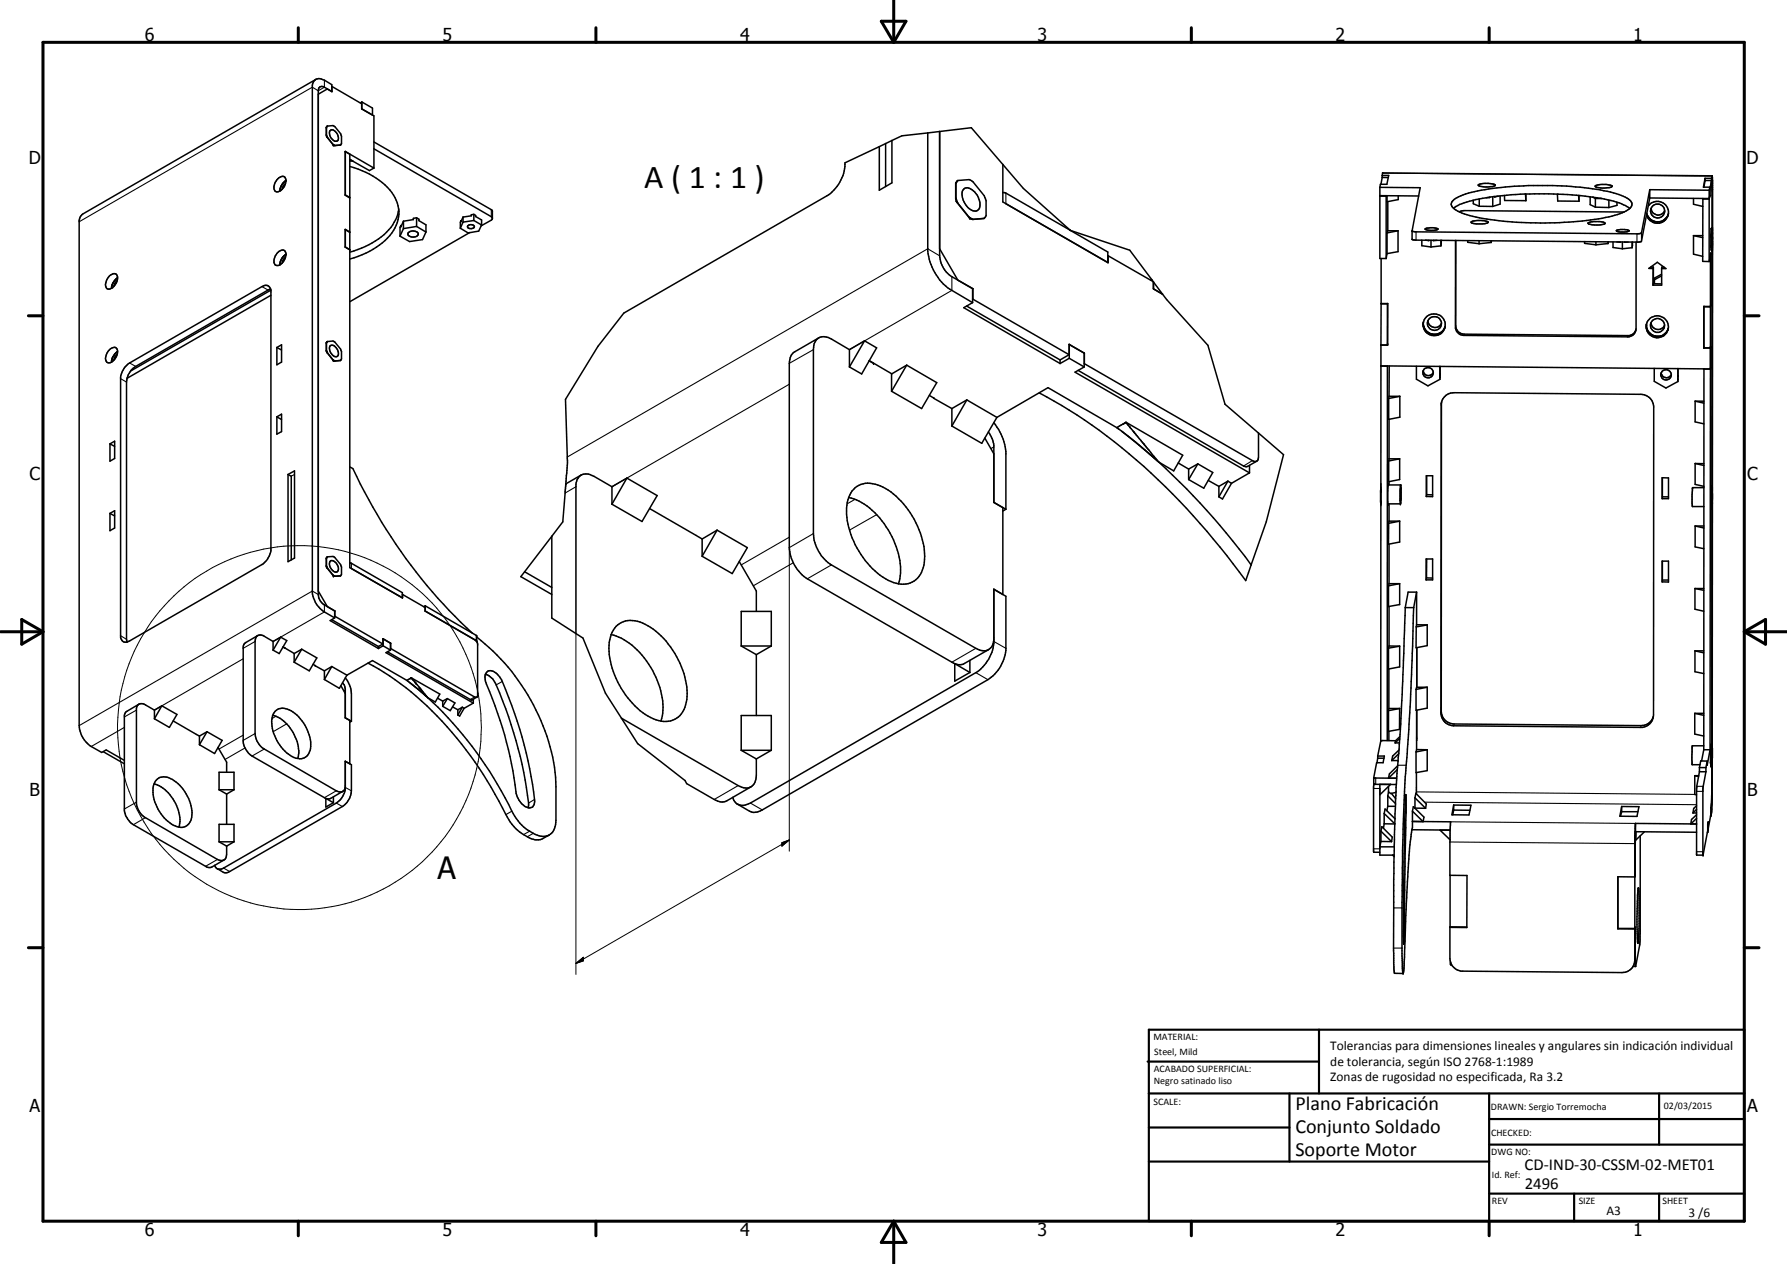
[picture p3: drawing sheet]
<svg xmlns="http://www.w3.org/2000/svg" width="420mm" height="297mm" viewBox="0 0 420 297" stroke-linecap="round" stroke-linejoin="round" font-family="sans-serif">
<g fill="none" stroke="#000" stroke-width=".35">
<path d="M73.9 18.9a1.78 1.78 0 0 1 2.4-.1l1.7 1.1v1.6l-1.7-1a.89 .89 0 0 0-1-.1 .89 .89 0 0 0-.5 .9v118.4a3 3 0 0 0 1.5 2.5l2.4 1.4v1.6l-2.4-1.4a6.2 6.2 0 0 1-2.9-4.5v-119.2zM74.2 18.7l-54.7 31.6-.7 .9-.2 .6v118.7a6.4 6.4 0 0 0 2.9 4.9l2.4 1.4 1.1-.6 4.2 2.5M76.7 31.7l.3 .6M76.8 32l.2 .3M76.9 29.7l-.2 .2 .2 2.3M76.9 29.8l-.2 .2M77 32.3l1.3 1.7M77 29.6l1.3-.1 .4 .3a3.7 3.7 0 0 1 1.5 4.1l-.1 .2M77 29.6l-.1 .2M77 29.6l-.1 .1M77.6 30.7a1.01 1.01 0 0 1 1.6 .6 1.26 1.26 0 0 1 0 1.9 1.85 1.85 0 0 1-1.6-2.5zM78 20.3h.1"/>
<path d="M78.1 20.3v1.2l-1.1-.6-2.2 1.2M78.1 20.3l6.9 4.1M78.3 34l.4 .2M78.7 34.2h.1M80 34.1h.1M80.1 34.1l-1.4 .1M81.2 35.6v10.3l1 .6v86.9l12.4 7.1v-.8M81.2 35.6l1 .6v10.2M81.2 35.6l6.7 3.9M82.2 39.1a17.2 17.2 0 0 1 10.7 7.3 8.1 8.1 0 0 1-2.4 10.1 20 20 0 0 1-8.3 4.4M82.2 37.8h.8l-.8-.3 4.7 2.6 1-.6M85 25.6l2.9 1.6v12.3"/>
<path d="M85.1 24l2.5 1.4v1.7l-2.5-1.5zM85.1 24l-.4 .2M87.9 33.4l27.6 15.9 .3 .3-.1 1.9-2.6 1.6M87.9 35l27.6 15.9 .3 .4M206.7 34.5l-8 3.8a9.3 9.3 0 0 1-4.3 7.7l-47.7 27.6-6.1 7.8-7.6 12.5 .4 14.4-.4 5.4M208.2 33.7v10.2M209.7 33l-3 1.5M209.7 33v10l-3 1.7v-10.2M218.1 31.2l-6.1 .7-2.3 1.1M218.1 31.2v27.9a12.6 12.6 0 0 0 5.7 9.1l4.9 2.9M220.9 30.9l-2.8 .3M220.9 30.9v29.2a6.4 6.4 0 0 0 2.9 4.9l5 2.9"/>
<path d="M220.9 30.9l7.5-.9 7.4 8.7M235.8 38.7v8.8l24.8 14.2v-1.6M235.8 38.7l4.8 5.6 11 9.8M65.1 42.2a1.22 1.22 0 0 1 1.9-.5 2.49 2.49 0 0 1-2.1 3.3 1.79 1.79 0 0 1 0-2.5zM67.1 43.1l-.4 .4-.3 .9M67.3 59.8l-.4-.9a1.65 1.65 0 0 0-2.2 1.3 1.4 1.4 0 0 0 .4 2.2l.7-.2M67.3 59.8a3.2 3.2 0 0 1-1.5 2.4M67.3 59.8a3 3 0 0 0-1.5 2.4M67.3 42.5l-1 .8-.3 .7-.2 .9M81.2 58l1 .7M81.2 54l1 .6M81.2 45.8l1 .6"/>
<path d="M82.2 54.5l-1-.6v4.2M82.2 46.4v.1M93.8 49.2a10.9 10.9 0 0 1-6.3 7.9l-2.5 1.2-2.8 1M94.3 53v.1M94.3 53l-.2 .4v2.1M94.9 52l-.6 1.3v-.3M94.9 52v1.7M94.9 53.7l-.8 1.8M95.9 54.8a1.61 1.61 0 0 1 2.4 0 1.32 1.32 0 0 1-1 1 1.32 1.32 0 0 1-1.3-.6zM97.9 51.2l-.7 .1v.3l-2.3 .4M97.9 51.2l.6 .3v.4l1.6 .9v1.7M97.9 51.2v2"/>
<path d="M97.9 53.2l2.2 1.3M97.9 53.2l-3 .5M100.1 54.5l-.8 1.8-3 .5-2.2-1.3M108.4 51.9v.1M108.4 51.9l-.2 1.7M108.9 51l-.5 1.1v-.2M108.9 51v1.2M108.9 52.2l-.7 1.4M109.9 53.1a.95 .95 0 0 1 1.6 .2 .89 .89 0 0 1-.8 .5 .89 .89 0 0 1-.8-.7zM110.4 54.7l-28.2 16.2M111.4 50.4l.4 .2v.3l1.4 .8v1.2M111.4 50.4l-.6 .1v.2l-1.9 .3"/>
<path d="M111.4 50.4v1.4M111.4 51.8l1.8 1.1M111.4 51.8l-2.5 .4M113.2 52.9l-.6 1.4-2.5 .4-1.9-1.1M220.9 58.5l4.3 7.3M224.7 46.7l.5 1.1M224.7 43.1v3.6M224.8 43.1v3.5M224.8 46.6l.4 1.2M224.8 46.6l-.1 .1M224.8 43.1h-.1M224.8 47.2l.2 .3"/>
<path d="M225 42.6l-.3 .5M225 42.6l-.2 .5M225.2 47.8h.1M225.2 47.8l2.6 3.3M225.2 42.4l2.7-.2 .6 .3 2.9 3.5 .4 1.2v3.5l-.4 .6M225.2 42.4l-.2 .2M225.2 47.8l2.7 3.3M225.2 42.4v.1M226.6 44.5a1.39 1.39 0 0 1 2 .1 4.1 4.1 0 0 1 1.6 4.5 1.72 1.72 0 0 1-2.6-.3 4.1 4.1 0 0 1-1.2-4.1zM227.8 51.1h.1M227.8 51.1l.9 .5M227.9 51.1l.9 .5"/>
<path d="M228 51.3h.1M228.7 51.6h.1M231.4 51.3l-2.6 .3M231.4 51.3l-2.7 .3M235.8 45.3l.7 .1 24 13.8v2.5M251.6 54.1h.1M251.7 54.1l13.9 4.7 5.2 6.9M324.4 44l9.5 .1-1.9 10.2v2l.7 .1 52.6 .5 .6-.2 2-10.2M324.4 46l9.2 .1M324.4 44v16.7h1.5M324.4 46.1h1.5M325 41.2l.1-.6 77.4 .7"/>
<path d="M325 41.2h1.5l-.4 2.1h-1.5l-.2 .7M325 41.2v.5M325 41.7l-.3 1.6M325 41.7h1.4M325.9 46.1v14.6M326 46l-.1 .1M326.1 59.6l-.2 1.1M326.1 46v1.4l2.6-.5v-.9M326.1 54.7v4.9M326.3 47.4v6.8M328.7 54.2h-2.5l-.1 .5M328.7 54.2l-2.6 .5"/>
<path d="M328.7 54.2v4.9l-2.6 .5M334.3 56.4v1.3l2.2 .3M335.1 53.8l1.8-.3 1.1 .2v.2a4.3 4.3 0 0 1-2.7 .1zM335.2 56.4l.7 .2 .1-.2M336.5 56.5v1.5M337 56.5h.9M338.8 56.5v1.3M338.8 57.8l-2.3 .2M338.9 56.5l-.1 1.3M341.4 47.3a11.9 11.9 0 0 1 6-2.4l.9-.2a75.2 75.2 0 0 1 11.1-1.1 92.6 92.6 0 0 1 12.1 .4 33.3 33.3 0 0 1 10.7 2.4 1.82 1.82 0 0 1 1.4 2 6.2 6.2 0 0 1-3.9 2.2l-3 .7a86.8 86.8 0 0 1-31.1-.6 6.5 6.5 0 0 1-4.3-2.4l-.1-.5zM341.7 48.9a16.6 16.6 0 0 1 7.8-2.4l1.8-.3a98.2 98.2 0 0 1 21.4-.1 24.3 24.3 0 0 1 9.9 2.5l.6 .4M342.2 56.5v20.7a2.09 2.09 0 0 0 2 1.6l38.5 .4a1.93 1.93 0 0 0 2-1.9v-20.4"/>
<path d="M342.3 56.5v20a2 2 0 0 0 1.9 2l38.5 .4a1.85 1.85 0 0 0 1.9-1.5M343.1 49.8l1.1-.3 37.6 .3M345.1 56.6v.3l2.7 .4M345.9 52.1l.5-.2a7.4 7.4 0 0 1 3.3 .1l.2 .2-.1 .1-1.3 .3-2-.1-.5-.1zM346.4 47v.9l1.4 .6M347.5 43.5l.1-.1a5.5 5.5 0 0 1 3.7-.1l.3 .3a5 5 0 0 1-4.1-.1zM347.8 56.6v.7M347.8 46.7v1.8M347.8 48.5h3.2M350.2 46.4h-.6M350.6 56.6v.4M350.6 57l-2.8 .3"/>
<path d="M350.7 56.6l-.1 .4M351 46.2v2.3M352.2 46.1l-.8 .2v-.1M352.7 46v2l-1.7 .5M353.7 45.9l.1 1.2 5 .1M358.7 45.6l.1 1.6M358.8 45.6v1.6M366.2 45.6l.1 1.6 5 .1M371.2 45.9l.1 1.4M371.3 45.9v1.4M372.6 56.8v.4l2.6 .3M373.4 52.4l.8-.3h1.9l1.2 .2 .1 .2-.2 .1a6.7 6.7 0 0 1-3.4 .1l-.3-.1z"/>
<path d="M373.9 46.2v1.9l1.2 .6M374.5 46.3l.6 .4M375.1 46.7h1.5M375.1 46.7v2M375.1 48.7l3.2 .1M375.2 43.6l1.3-.3h1.3l1 .3 .2 .1v.2a5.5 5.5 0 0 1-3.9-.1zM375.2 56.8v.7M378.1 56.8v.4M378.1 57.2l-2.9 .3M378.3 47v1.8M379.3 56.9v1.3l2.2 .3M380.1 54.1l1.8-.2a.86 .86 0 0 1 1.1 .4l-.4 .2h-1.7l-.8-.1z"/>
<path d="M380.1 56.9h.8M380.2 47.5v.8l-1.9 .5M381.5 56.9v1.6M382 56.9h.8M383.7 58.2l-2.2 .3M383.7 56.9v1.3M383.8 56.9l-.1 1.3M387.2 50.2a2.65 2.65 0 0 0 2.5 2 2.65 2.65 0 0 0 2.6-2M387.6 48.4a2.61 2.61 0 0 1 4.1-.2 2.61 2.61 0 0 1-.9 4 2.61 2.61 0 0 1-3.7-1.7M387.9 44.6l-2 10.1-.4 .2-52.8-.4-.7-.2M387.9 44.6v1.9M387.9 46.5l14 .2"/>
<path d="M387.9 44.6l14 .1M388.2 48.9a1.68 1.68 0 0 0 1.4 1.6 1.68 1.68 0 0 0 1.8-1M398.2 46.7v1.3l2.2 .5M398.2 55.4v4.3l2.1 .5M398.2 55.4l2.1 .4M398.2 55.4h2.1M400.4 46.7l-.1 14.7 1.6 .1M400.4 46.8h1.5M400.6 44l.3-1.6h1.5l-.4 2M400.9 41.9l-.4 2.1h1.5M400.9 41.9v.6M400.9 41.9h1.5"/>
<path d="M401.9 44.7v2M401.9 46.8v14.7M402 45.9l-.1 .8M402 44l-.1 .7M402 44v1.9M402 45.9l-.1 .9M402.2 59.5l-.3 2M402.2 59.5v12.5M402.2 59.5v12.3M402.3 55.3v2.7M402.3 58l.1 .7M402.3 55.5h.1"/>
<path d="M402.3 57.8l.1 .1M402.3 58l.1 .2M402.4 53.7h.1M402.4 53.8l-.1 1.5M402.4 43.9l.1-.6 .1 10.3M402.4 41.9v2M402.4 55.2v.3M402.4 57.9v.3M402.4 43.9l.1-.3 .1 2.3M402.4 53.7l-.1 1.7M402.4 58.2l.1 .1M402.4 55.5l.1 .2"/>
<path d="M402.4 55.2l-.1 .1M402.4 53.7v.1M402.5 58.3h.1M402.5 58.3v.6M402.5 57.8h.1M402.5 57.8l-.1 .1M402.5 55.1h.1M402.5 55.1l-.1 .1M402.5 55.7h.1M402.5 55.1v3.2M402.5 58.3l.1 .6-.2-.2M402.5 53.6h.1"/>
<path d="M402.5 53.6l-.1 .2M402.5 53.5l.2 .6-.1 60.6M402.5 41.3l-.1 .6M402.5 41.3l.2 12.8M402.5 53.5v.1M402.5 53.6v1.5M402.5 53.5l-.1 .2M402.6 53.6l-.1 1.5M402.6 54.7l-.1 3 .1-.2M402.6 55.5l.1 .3M402.7 57.3l-.2 56.8M402.7 56.1l-.1 .3"/>
<path d="M25.7 64.9l1-.6h.4a1.79 1.79 0 0 1 0 2.5 1.58 1.58 0 0 1-2 1 2.32 2.32 0 0 1 .6-2.9zM27.5 66l-.5 .6-.2 .7M27.6 65.3a3.1 3.1 0 0 0-1.4 2.4M63.6 67.9l-31.7 18.2a4.5 4.5 0 0 0-2.2 3.7v60.4l.2 .7M63.7 68.2l-33 19M63.7 69.4l-33.8 19.5M67.1 60.5l-.6 .8-.1 .5M192.5 79.4a3 3 0 0 0-1.2 2.8v43.2a9.3 9.3 0 0 0 4.2 7.4l33.9 19.6 1.3 .5a2.21 2.21 0 0 0 1.7-.2M192.5 79.4a2.94 2.94 0 0 1 3 .3l4.2 2.5M192.5 79.4l-5.7 3.3a3 3 0 0 0-1.2 2.7v43.3a9.5 9.5 0 0 0 4.2 7.3l34 19.6a2.77 2.77 0 0 0 3 .3l5.6-3.2M227.3 71.9l21.9 12.7M228.7 71.1l-2.1 1.2 22.6 13.1"/>
<path d="M228.7 70.3h.1M228.8 67.9l-.1 3.2M228.8 67.9v2.4M228.8 70.3l22.6 13.1M260.5 60.1h.1M260.6 60.1l10.6 6.1v1.7l2.1 1.2M270.8 65.7l.4 .6M270.8 65.7l-.3 .1M271.2 66.3v1.6l2.1 1.2M271.2 66.3l2.1 2.8M273.3 69.1l10.7 12.1 4 13.8 13.8 11.8-4.1 15.8-3.5 10.2M324.7 71.4v9.7"/>
<path d="M324.7 71.4h1.5M324.7 60.7v10.7M324.7 71.3h1.6v9.8h-1.6M326.2 71.3v9.8M334.7 75.7a2.62 2.62 0 0 0 2.1 2.8 2.62 2.62 0 0 0 3-1.8M335.7 75.4a1.67 1.67 0 0 0 1.4 1.5 1.67 1.67 0 0 0 1.8-.9M387.1 76.2a2.62 2.62 0 0 0 2.1 2.8 2.62 2.62 0 0 0 3-1.9M388 74.8a2.62 2.62 0 0 1 4.2 1.3 2.62 2.62 0 0 1-3 3.3 2.62 2.62 0 0 1-1.7-4.1zM388.1 62.8h.6M388.2 75.9a1.66 1.66 0 0 0 1.3 1.5 1.66 1.66 0 0 0 1.9-.9M388.7 63.1v3.9M388.7 63.1h-1l2-1.5 2 1.5h-1"/>
<path d="M388.7 66.7v.3M388.7 62.8v3.9M388.7 62.8v.3M388.7 66.7h2M389 65.7v1M390.7 63.1v3.9h-2M390.7 64.4l-1.6 .9-.1 .4M390.7 64.8l-1.7 .9M391.2 62.8h-.5v.3M400.6 72.1v9.6M400.6 72.1h1.6M400.7 72.1h-.1"/>
<path d="M402.2 72.1v14.6l-77.5-.7M402.2 72h-1.6v9.8M402.2 71.8h.1M402.2 71.8v.3M402.2 71.7v.3M25.5 82.4a1.29 1.29 0 0 1 2-.5 2.59 2.59 0 0 1-2 3.4 1.4 1.4 0 0 1-.4-2.3zM27.5 83.3l-.5 .6-.2 .7M27.6 82.6a3.1 3.1 0 0 0-1.4 2.5M29.4 86.2l.8-.7 31.4-18.1a1.26 1.26 0 0 1 1.3-.3 1.26 1.26 0 0 1 .8 1.1v61.1a5.2 5.2 0 0 1-2.1 3.4l-31.1 17.9a1.26 1.26 0 0 1-1.4 .3 1.26 1.26 0 0 1-.7-1.2v-61.1l.4-1.4zM65.1 81.7l1.1-.7v4.1l-1.1 .6zM65.1 98l1.1-.7v4.1l-1.1 .6zM65.1 98l1.1 .6"/>
<path d="M65.1 81.7l1.1 .6M76.7 82.3l.3 .6M76.8 82.6l.2 .3M77 82.9h.1M77 82.9l1.3 1.7M77 80.3l-.3 .2 .2 2.3M77 80.3l1.3-.2 .4 .3a3.7 3.7 0 0 1 1.5 4.1l-.1 .2M77 80.3l-.3 .3M77.6 81.3l.1-.1a1.62 1.62 0 0 1 1.9 1.8 .74 .74 0 0 1-.5 .9 .74 .74 0 0 1-.9-.5l-.2-.2a1.71 1.71 0 0 1-.4-1.9zM78.3 84.6h.1M78.3 84.6l.4 .2M78.7 84.8h.1"/>
<path d="M80 84.7h.1M80.1 84.7l-1.4 .1M199.7 82.2v4M203.3 80.1l-3.6 6.1M203.3 80.1l-3.6 2.1M203.3 80.1l2.8 1.6-3.5 6.2-2.9-1.7M204.3 84.8l1.1 .6M204.4 84.8l5.3 3M213.2 85.8l-3.6 6.1M213.2 85.8l-3.6 2.1v4M213.2 85.8l7 4.1-3.5 6.1-7.1-4.1M218.5 92.9l1.1 .7"/>
<path d="M219.5 93.6l4.3 2.4M219.5 93.5v.1M219.6 93.6h-.1M223.8 96v4.1M227.3 94l-3.5 6.1M227.3 94l-3.5 2M227.3 94l7.1 4.1M233.7 99.3a13.7 13.7 0 0 1 2.8 6.8v13.6M234.4 98.1l12-7 16.2 9.4M234.4 98.1l-3.6 6.1-7-4.1M244.3 92.3a135.7 135.7 0 0 1 41 34.4l3.1 3.9 4.5 5.8 1.3-3.6M249.2 84.6v.8"/>
<path d="M251.4 80.9h.1M251.4 80.9l3.6 2.1M251.4 80.9v2.5M251.4 83.4l-2.2 1.2M251.4 84.2l-2.2 1.2M251.4 80.9v3.3M251.4 80.9l3.5 2.1v3.2M251.4 84.2l3.5 2M253.5 87l38.9 22.5 1 .1 2.1-1.2M254.9 86.2l-2.1 1.3 41 23.6M255 85.5l39.5 22.7a.86 .86 0 0 0 1 .2 .86 .86 0 0 0 .4-1v-5.6M255 83v2.5"/>
<path d="M255 85.5h-.1M255 83l-.1 .1M264.2 99.6l-1.6 .9M264.2 99.6h.1M264.5 99.4h-.1M264.7 99.2l13.4 7.8-2.1 3.7-3.6-2.1M264.7 99.2l7.7 9.4M264.7 99.2l-.5 .4M324.7 86l-.1 88.2-.7 3.5M324.7 81.1v4.9M324.7 81.1h1.5M324.7 86l1.5 .1"/>
<path d="M324.7 86h.1M324.7 81.1h.1M326.2 86v.1M326.2 86.1v87.9M326.3 80.8l-.1 .3M326.6 98.5v9.3M326.6 93.1h2.5M326.6 93.1l-.1 .5M326.6 86v7.1M329.1 93.1v4.9l-2.6 .6v-5M329.1 93.1l-2.6 .5M333 86.1v3l2.7 1.6 2.8-1.5"/>
<path d="M334.6 87.1a1.24 1.24 0 0 0 1.1 1.2 1.24 1.24 0 0 0 1.3-.8M338.5 86.1v3.1M338.6 86.1l-.1 3.1M339 94.4a2.93 2.93 0 0 1 2.8-2.1l44 .4a3 3 0 0 1 3 2.9v72.4a2.96 2.96 0 0 1-3 2.9l-44-.3a3 3 0 0 1-3-3l.1-72.4M339 94.4l-.1 .4M339 94.4l-.1 72.8a3 3 0 0 0 3 2.9l44 .4a2.93 2.93 0 0 0 2.8-2.1M388.9 86.6v3l2.8 1.6 2.8-1.5M390.6 87.6a1.25 1.25 0 0 0 1 1.1 1.25 1.25 0 0 0 1.4-.6M394.5 86.6v3.1M398.6 94.3v4.8l2 .5M398.6 94.3l2 .4M398.6 94.3h2"/>
<path d="M400.6 81.8h1.6M400.6 86.7v89.5M400.6 86.7h.1M400.6 86.7h1.6M400.6 81.5v.3M402.2 86.7l-.1 89.5M402.2 81.4v.3M402.2 86.4v.3M402.2 81.5v.3M25.9 104.3l1.1-.6v4l-1.1 .7zM25.9 104.3l1.1 .6M67.7 111.5l1.5-.8v20.4l-1.5 .9z"/>
<path d="M67.7 111.5l.8 .4M68.5 111.9v19.7M82.2 109.7l.8 .4a123 123 0 0 0 28.1 38.7M133 113.7l-.7 8.9-9 11.8M136.6 111.6a3.1 3.1 0 0 1 3 .3l4.3 2.5M136.6 111.6l-.9 1.1-.3 1.2v35M136.6 111.6l-3.6 2.1M143.9 114.4v4.1M147.4 112.4l7.1 4.1-3.6 6.1-7-4.1M147.4 112.4l-3.5 6.1M147.4 112.4l-3.5 2M152.7 119.5l12.4 7.2"/>
<path d="M199.5 116.9a14.4 14.4 0 0 1 8.9 6.9 19.6 19.6 0 0 1 3.3 10.9l-.5 2.5M201.1 114.6a6.3 6.3 0 0 1 7.1 .2 19.9 19.9 0 0 1 9.2 16.6 5.4 5.4 0 0 1-4.9 5.9 10.7 10.7 0 0 1-7.4-3.7 19.3 19.3 0 0 1-6-14.9 6.5 6.5 0 0 1 2-4.1zM231.6 103l2.1 3.6M232.4 101.5l.8 1.5 .5 1.6v13.5M233.7 118.1l2.8 1.6M233.7 118.1l2.1 1.2v20.4l-2.1-1.2M236.5 119.7l-.7 .4M262.6 100.5l5.2 4.1 4 3.4M262.8 100.7l.2 .1M263.7 101.3l6.5 5.3M265.6 100.3v.1M270.5 106.8l1.9 1.8"/>
<path d="M272.4 108.6a162.9 162.9 0 0 1 21.8 24.2M277 108.8l2.5 1.4M279.5 110.2v2.5M281.6 109l3.5 2-2.1 3.7-3.5-2M281.6 109l-2.1 3.7M281.6 109l-2.1 1.2M284.1 112.9l2.5 1.4M286.6 114.3v2.5M288.7 113.1l-2.1 3.7M288.7 113.1l-2.1 1.2M288.7 113.1l.8 .5M289.5 113.6l-2.1 3.7-.8-.5"/>
<path d="M293.8 111.1l-4.3 2.5M293.8 109.3v1.8M324.6 117.7l.1 .2M324.6 115v.6M324.6 118.2l.1 .6M324.6 115v3.2M324.6 118.2l.1 .2M324.7 117.8l-.1 .4M324.7 113.7l-.1 1.3M324.7 114.5l-.1 .5M326.6 113.2v.8M326.6 118.4v4.1"/>
<path d="M326.6 107.8h2.5M326.6 107.8l-.1 .5M329.1 107.8v4.9l-2.6 .5v-4.9M329.1 107.8l-2.6 .5M329.3 115v3.4h-3M329.3 117.7h.1M329.3 114.7v3.6M329.3 114.8v.1M329.3 114h-2.9v-.4l-.1 1.8 .1 3.3v-.3M329.3 114v3.7M329.3 114v3.4M329.3 117.5v.1"/>
<path d="M335.4 111.8h1.4v4.9h-1.4zM335.4 116.2l1.4 .1M335.4 116.2v.5M335.4 111.8v4.4M390.8 112.3h1.5v4.9h-1.5zM392.3 116.8h-1.4l-.1 .4M398.6 108.9v4.9l2 .5M398.6 108.9l2 .5M398.6 108.9l2 .1M400.6 114.6h-2.6l-.2 1.6 .1 2.8h2.7M402.2 118.6l.2 .7M402.2 116v2.6"/>
<path d="M402.2 116.2h.2M402.2 118.4l.2 .1M402.2 118.6l.2 .2M402.2 118.6l.1 .7M402.3 114.4l-.1 1.6M402.4 114.4l-.2 1.6M402.4 115.8v.4M402.4 118.5v.3M402.4 118.8v.1M402.4 116.2v.1M402.4 114.4h-.1M402.4 115.8l-.2 .2"/>
<path d="M402.4 116.3v2.1M402.4 118.4h.1M402.4 118.9l.1 .6-.2-.2M402.4 115.7h.1M402.4 118.4v.1M402.4 116.3h.1M402.4 115.7v.1M402.5 114.2v.1M402.5 114.2l-.2 .2M402.5 114.1v.1M402.5 115.7l-.1 3.2M402.5 115.7v-.3l.1 .7"/>
<path d="M402.5 114.3h.1M402.5 114.3l-.1 1.4M402.5 114.1h.1M402.5 114.2h.1M402.5 114.2l-.1 .2M402.5 114.1v.2M402.5 114.1v60.7M402.5 114.3v1.4M402.6 117.2l-.1 1.1M402.6 118.2v57.2M25.9 120.6l1.1-.6v4.1l-1.1 .6zM25.9 120.6l1.1 .6"/>
<path d="M74.8 138.9l2.2 3.6 1.7 1.1M76.7 133l.3 .5M76.8 133.2l.2 .3M77 133.5h.1M77 133.5l1.3 1.7M77 130.9l-.3 .2 .2 2.3M77 130.9l1.3-.1 .4 .2a3.7 3.7 0 0 1 1.5 4.2l-.1 .1M77 130.9l-.3 .3M77.5 132a.71 .71 0 0 1 1.1-.1 1.63 1.63 0 0 1 .6 2.5 1.91 1.91 0 0 1-1.7-2.4zM78.3 135.2l.4 .2M78.3 135.2h.1M80.1 135.3l-1.4 .1"/>
<path d="M80.1 135.3h-.1M82.2 132.2l12.4 7.1v1.2l-12-6.9M94.6 139.7h.1M94.6 139.7l5.3 3v.9l12.2 7.1M123.3 134.4l6.4 3.6M123.3 134.4l-.8 1.1 7.2 4.2M129.7 126v19.2l7.4 4.7 5.3 13 3.7 5.9M165.1 126.7v4M168.6 124.6l7.1 4.1-3.5 6.1-7.1-4.1M168.6 124.6l-3.5 6.1M168.6 124.6l-3.5 2.1M173.8 132l4 6.9v4.8"/>
<path d="M233.7 138.5l2.8 1.6v12.8a9.4 9.4 0 0 1-4.2 6.8l-53.9 31a2.4 2.4 0 0 1-2.2-.1l-2.8-1.6M233.7 138.5v12.7a9.3 9.3 0 0 1-4.3 6.9l-53 30.6a2.66 2.66 0 0 1-3.9-.6l-.2-.7M326.6 127.9v9.3M326.6 137.2h2.5M326.6 137.2l-.1 .5M326.6 122.5h2.5M326.6 122.5l-.1 .5M329.1 122.5v4.9l-2.6 .5v-4.9M329.1 137.2v4.9l-2.6 .4v-4.8M329.1 137.2l-2.6 .5M329.1 122.5l-2.6 .5M333.1 139.1v7.7"/>
<path d="M333.1 139.1l-.7 3.7M333.1 139.1h-2l-.7 3.7M335.3 131.4h1.5v4.9h-1.5zM335.4 135.8h1.4M335.4 135.8l-.1 .5M335.4 131.4v4.4M390.8 131.9h1.5v4.9l-1.5-.1zM392.3 136.3h-1.4l-.1 .4M398.5 138.3v4.9l2.1 .4M398.5 138.3l2.1 .4M398.5 138.3h2.1M398.6 123.6v4.9l2 .4"/>
<path d="M398.6 123.6l2 .5M398.6 123.6h2M60.6 149.4l-.5 .5-.1 .8v21.7a4.4 4.4 0 0 0 2.1 3.6l17 9.8 .8 .3 .7-.1M60.6 149.4l.4-.2 .8 .2 2.4 1.3M60.6 149.4l-3 1.7-.4 1v22.2a4.9 4.9 0 0 0 2.1 3.4l17.2 9.9 .5 .1 .8-.1 2.8-1.6M64.2 150.7v2.1M66 149.7l-1.8 3.1M66 149.7l-1.8 1M66 149.7l1.4 .8-1.8 3.1-1.4-.8M66.5 152l2.7 1.6M66.5 152.1l.6 .2M69.2 153.6v2"/>
<path d="M70.9 152.6l3.6 2-1.8 3-3.5-2M70.9 152.6l-1.7 3M70.9 152.6l-1.7 1M73.6 156.1l.5 .4M74.1 156.5l2.2 1.1M74.1 156.4v.1M76.3 157.6v2.1M78 145.6l11 6.3M78 156.6l-1.7 3.1M78 156.6l-1.7 1M78 156.6l3.6 2.1M78.7 145.2l-1.1 .6 11.4 6.6"/>
<path d="M78.7 144.8h.1M78.7 143.6h.1M78.7 144.8l11.3 6.5-1 .6M81.2 159.3a6 6 0 0 1 1.4 3.7v6.5M81.6 158.7l6-3.5 8.1 4.7M81.6 158.7l-1.8 3.1-3.5-2.1M86.5 155.8a74 74 0 0 1 26.2 24.8l2.8 4.5 2.6 4.8a12.3 12.3 0 0 0 5.9 6.7 3.6 3.6 0 0 0 3.7 .4l1.4-.8M89 151.9v.5M90 150.1l.1 1.7M90 150.1l1.9 1.1M90.1 151.8l-1.1 .6M90.1 150.1l-.1 .1"/>
<path d="M90.1 151.8l1.7 1M91.1 153.2l19.6 11.3h.2l1.2-.7M91.8 152.8l-1 .6 20.5 11.8M91.8 151.1v1.7M91.8 152.4h.1M91.8 151.2h.1M91.9 151.2v1.2M95.7 159.9l4.9 4.1M95.8 160l.1 .1M96.7 159.3h.1M96.7 159.3l-1 .6M96.7 159.3l3.9 4.7"/>
<path d="M96.7 159.3l6.7 3.8-1 1.9-1.8-1M100 142.4l12 7 .1 1.4M100 142.4v1.2M100 142.4l-.4 .2M111.6 150.3l.6 .6 .1 .4v12.3l-.3 .3-.4-.1-19.7-11.4M112.1 149.7a48.9 48.9 0 0 1 18.5 32.9l.1 10.2a3.7 3.7 0 0 1-1.6 3.4M114.1 158.5l.6 .2a4.6 4.6 0 0 1 2 2.3 98.3 98.3 0 0 1 7.6 28.3l-.1 .5M114.5 157.9l.2-.2a2.84 2.84 0 0 1 3 1.7 93 93 0 0 1 8 29.2 1.41 1.41 0 0 1-1.1 1.2 1.41 1.41 0 0 1-1.5-.6l-.6-.5-.7-1.1a6.3 6.3 0 0 1-.7-3.2 95.8 95.8 0 0 0-7-24.4v-1.4zM143.7 149.1a15.3 15.3 0 0 1 9.3 7.7 16 16 0 0 1 2.4 12.7M144.9 147.2a5.9 5.9 0 0 1 7.4-.1 20 20 0 0 1 9.2 16.6 5.8 5.8 0 0 1-3.8 5.7 8.8 8.8 0 0 1-7.2-2.4 19.9 19.9 0 0 1-7.3-16l.7-2.4zM174.3 151.8v-8.1h7v8.1M174.3 151.8h7"/>
<path d="M174.3 151.8l3.5 2M177.8 153.8v14.3M181.3 151.8l-3.5 2M224.5 156l3.5 2-3.5 2.1zM228 155.2v2.8M233.7 150.4l-.2 .9a2.24 2.24 0 0 1-1.1 1.4M326.5 157.2v9.3M326.6 142.5v9.3M326.6 151.8h2.5M326.6 151.8l-.1 .5M329.1 151.8v4.9l-2.6 .5v-4.9M329.1 151.8l-2.6 .5"/>
<path d="M330.4 142.8h2M330.4 142.8l-.7 20.4-.7 12.8-.8 9-.3 8.6M332.4 142.8l-.8 21.9-1 15.1a489.2 489.2 0 0 0-1 32.2v12.7l.2 4M333.1 146.8l2.5 .1M333.1 146.8l-.1 .5M333.1 152.2v9.3M335.6 146.9v4.8l-2.7 .5 .1-4.9M335.6 146.9l-2.6 .4M398.5 153v4.9l2.1 .4M398.5 153l2.1 .4M398.5 153h2.1M24.3 176.7l4.9 2.8"/>
<path d="M32.7 165.5l-.5 .5-.1 .5v22.3a4.6 4.6 0 0 0 2.1 3.4l16.9 9.8 .9 .2 .7-.1M32.7 165.5l.4-.1 .8 .1 2.4 1.4M32.7 165.5l-3 1.8-.5 .9v22.3a5.2 5.2 0 0 0 2.2 3.3l17.2 10 .5 .1 .7-.1 2.9-1.7M36.3 166.9v2M38 165.9l3.6 2-1.8 3-3.5-2M38 165.9l-1.7 3M38 165.9l-1.7 1M40.7 169.4l6.2 3.6M46.9 173v2M48.7 172l3.5 2-1.8 3.1-3.5-2.1M48.7 172l-1.8 3M48.7 172l-1.8 1"/>
<path d="M51.3 175.6l2 3.5v2.4M64.1 168.1a9.2 9.2 0 0 1 6.1 7.8l.1 1.1-.3 1.2M64.7 167.2a2.9 2.9 0 0 1 3.8-.2 9.7 9.7 0 0 1 4.4 9.3 2.58 2.58 0 0 1-3.8 1.7 9.6 9.6 0 0 1-5.1-9.3l.3-.9zM80.2 161.2l1 1.8M80.5 160.4l.4 .6 .3 .9v6.8M81.2 178.9l1.4 .8v6.1a4.6 4.6 0 0 1-2.1 3.7l-26.8 15.5-1 .1-1.6-1M81.2 178.9v6.4a4.7 4.7 0 0 1-2.1 3.4l-26.5 15.3a1.4 1.4 0 0 1-1.7 0l-.4-.7M81.2 168.7l1.4 .8M81.2 168.7l1 .6v10.2l-1-.6M82.6 169.5l-.4 .2M96.2 160.3l4 3.4M100.6 164a92.2 92.2 0 0 1 20.4 27.8 9.9 9.9 0 0 0 6.7 4.8l1.4-.4"/>
<path d="M102.9 164.1l1.2 .7M104.1 164.8v1.2M105.2 164.2l1.8 1-1.1 1.8-1.8-1M105.2 164.2l-1.1 1.8M105.2 164.2l-1.1 .6M106.4 166.1l1.2 .7M107.6 166.8v1.2M108.7 166.2l-1.1 1.8M108.7 166.2l-1.1 .6M108.7 166.2l.4 .3M109.1 166.5l-1 1.8-.5-.3M111.3 164.3v.9"/>
<path d="M111.3 165.2l-2.2 1.3M146.1 168.8l3.8 6 11.2 8.6 .3 .7 6.5 3.8a2.83 2.83 0 0 0 3 .3l5.7-3.3M146.1 168.8l28.3 16.2a2.38 2.38 0 0 0 2.2-.1M174.3 176.3h7M174.3 176.3l3.5 2.1M174.3 176.3v-8.2h7v8.2M177.8 178.4v3.8a3 3 0 0 1-1.2 2.7M181.3 176.3l-3.5 2.1M323.9 178.2h1.5M323.9 178.2l-.1 1M323.9 177.7v.5M323.9 177.7h1.6l-.3 1.5h-1.5l-.7 3.6"/>
<path d="M326.5 171.9v2.1M326.5 166.5h2.6M326.5 166.5v.5M327.2 178.7h1.5M328 174.6h1M328.1 174.1h-3.5M328.1 174.1l-.1 .5M328.6 180l-1.9 1.9-.2 1M328.8 177.2l-1.6 1.5M328.9 176.3l-1.5 1.4-.2 1M329.1 166.5l-.1 4.9-2.5 .5v-4.9M329.1 166.5l-2.6 .5"/>
<path d="M329.1 173.5l-1.1 1.1M329.1 173.1l-1 1M333.1 173.5h.1M333.1 166.9v9.2M333.1 176.1l2.5 .1M333.1 176.1l-.2 .6M333.1 166.9v7M335.6 161.5l-2.7 .5M335.6 161.5h-2.5l-.2 .5M335.6 161.5v4.9l-2.7 .5v-4.9M335.6 176.2v4.9l-2.7 .5v-4.9M335.6 176.2l-2.7 .5"/>
<path d="M398.5 167.6v4.9l2.1 .5M398.5 167.6l2.1 .5M398.5 167.6h2.1M400.6 176.2h1.5M400.6 176.2l-.5 2.6M400.6 175.3h-2.7l-.1 4.4h1.9M401.4 178.9l-.3 1.5M401.4 178.9l-1.5-.1-.3 1.6M402.1 176.2l-.7 3.6v-.9M402.2 179.2l.1 .8M402.2 179.1l.1 .1M402.2 179.2l.1 .3"/>
<path d="M402.2 176.6v.2h.1M402.3 175.1v-.1l-.1 4.2M402.3 175.1l-.1 1.5M402.3 180l.1 .2M402.3 176.5v.3M402.3 179.2v.3M402.3 179.5h.1M402.3 176.8l.1 .2M402.3 176.5l-.1 .1M402.4 176.4v3.1M402.4 177v2.1M402.4 179.5h.1"/>
<path d="M402.4 179.1h.1M402.4 179.1l-.1 .1M402.4 177h.1M402.4 176.4l-.1 .1M402.4 179.5v.7M402.4 174.8v.1M402.4 177.3l.1-1.3v2.9M402.4 178.2l.1 .7M402.4 174.8h.1M402.4 174.9h.1M402.4 174.8l-.1 .2M402.4 174.9l-.1 .2"/>
<path d="M402.5 174.9h.1M402.5 174.8l.1 1.1-.1 12.2-.2 1.7M402.5 174.8v.1M402.5 174.9l-.1 1.5M402.6 178.8l-.1 10.3-.2 2.7M36.2 184.2a9 9 0 0 1 6 7.3l.1 1.6-.2 1.3M36.8 183.3a2.85 2.85 0 0 1 3.7-.1 9.9 9.9 0 0 1 4.6 8.8 2.56 2.56 0 0 1-3.9 2.1 9.3 9.3 0 0 1-5-9.8zM51.5 197.8h3.5M51.5 197.8l1.8 1M51.5 197.8v-4.1h3.5v4.1M51.5 185.6v-4.1h3.5v4.1M51.5 185.6h3.5"/>
<path d="M51.5 185.6l1.8 1M53.3 186.6v7.1M53.3 198.8l-.1 2.5-.5 .8M55 197.8l-1.7 1M55 185.6l-1.7 1M76.6 187.6l1.8 1-1.8 1.1zM78.4 187.2v1.4M81.2 184.9l-.1 .6-.5 .5M323 182.8v17.4M323 184.2l5.3 .2M323 182.8l5.4 .1h-1.9M324.4 186.8l2.6-2.5h-2.6v16.7h3.4"/>
<path d="M324.7 197.7l-.3 1.3h3.4M324.7 195.3v2.4M324.7 195.3l2.5 2.5M324.7 197.7l2.5 .1M324.7 195.3l.2-1 2.5 2.4-.2 1.1M325.4 193.6l-.1 1M325.4 191.2l2.5 2.4M325.4 191.2v2.4M325.4 193.6h2.5M325.4 191.2l.3-1.1 2.3 2.3M326.3 189.5l-.2 1M326.3 187v2.5"/>
<path d="M326.3 187l1.8 1.8M326.3 189.5h1.8M326.5 184.8v1.3M326.5 186.1l.5 .4 1.2-.3M326.5 186.1l-.2 .9M327.1 186.4l1.1 1.3M327.9 193.6l-.2 13-.1 16.2 .3 5.9M328.5 180.8l-2 2.1M330.5 186.7l.1 4.3-.6 30.9v-13.2zM332 195l8.9 .1M332.1 190.6v3.9a129.1 129.1 0 0 0-1.4 17.8l-.6 14.6-.2 1.8M332.1 190.6l.2-1 2.5 2.4-.2 1.1"/>
<path d="M332.1 190.6l2.5 2.5M332.7 187.5v2.4M332.7 187.5l.2-1.1 2.5 2.5-.2 1M332.7 187.5l2.5 2.4M332.7 189.9h2.5M333 181.6v5M334.6 193.1l-2.5-.1 9 .1-.2 2M340.9 195.1v2.3M340.9 197.4v20.4M340.9 195.1h-2.3l2.3 2.3M341.8 189.2h4.1l-.5 2.3h-4zM341.8 189.2v1.2"/>
<path d="M341.8 190.4h3.8M341.8 190.4l-.2 1.1M381.3 189.5l4 .1-.4 2.3-4-.1zM381.3 189.5v1.3M381.3 190.8h3.8M381.3 190.8l-.3 1M384.5 193.5l-.1 2.8v21.9M384.5 195.5v10.2M384.5 193.5v2M384.5 193.5l14.4 .1h-1.4M384.5 195.5l14.4 .1M384.6 195.5l-.1 3.3"/>
<path d="M384.6 195.5v1.9l2-1.9M385.6 196.4v24.7l-1 6h-.6M398 191.1h.9M398.5 182.3v4.4l.4 .1M398.5 182.3l.9 .2M398.5 182.3h.9M398.9 189.4l-.7 .6-.2 1.1M398.9 190.2l-.9 .9M398.9 191.5l-1.2 1.1-.2 1M398.9 192.3l-1.4 1.3M399.6 181.4l-.7 3.9v15.6l1.5 .1M399.6 180.4h1.5"/>
<path d="M399.6 180.4v1M399.6 181.4h1.5M401.1 180.4v1M401.1 181.4l-.7 3.9v15.7M401.4 195.6h.1M401.5 195.2l-1.1 5.8M401.6 193.2l-.1 2.4zM402.2 191.8h.1M402.3 189.8v2M402.3 191.3l-.7 3.3M402.5 185.8l-.2 4M323 200.2v.1"/>
<path d="M323 200.3h1.4M327.4 201l.4 .3M340.9 217.9l.1 8.1M340.9 205.7h4v12.3l-4-.1M340.9 217.8v.1M340.9 217.8h4M380.4 218.2h4M384.4 218.3v7.3l-.4 1.5M384.5 217.9v9.2M384.5 205.7l-.1 .4-4-.1v12.3h4M384.5 217.9l-.1 .4M384.5 205.7l-.1 .3"/>
<path d="M384.5 217.9l-.1 .3M385.2 208.7l.2 2v6.9l-.3 4.1-.2-6.3zM327.9 228.7h.1M327.9 228.7l2 .1M329.8 228.7h.1M341 226l.1 .7M341 226a3 3 0 0 0 2.9 2.2l37.5 .4 1.5-.4 1.1-1.1M341.1 226.7h.1M341.1 226.7h.2M384.5 225.2l-.2 1"/>
<circle cx="389.7" cy="49.6" r="1.63"/>
<circle cx="337.2" cy="76.3" r="2.6"/>
<circle cx="337.2" cy="76" r="1.64"/>
<circle cx="389.7" cy="76.5" r="1.64"/>
<circle cx="335.8" cy="87.6" r="1.23"/>
<circle cx="391.7" cy="88.1" r="1.22"/>
</g>
<g fill="none" stroke="#000" stroke-width=".25">
<path d="M76.3 18.8v1.7l-1.5 .8-1.4-.8-54.8 31.6M115.5 49.3v1.6M236.5 45.4v2.5M325.1 40.7l77.4 .7v1.9M332.9 54.5v1.9M384.9 54.9v2M385.9 54.7v2M402.7 44.5l-.2 .4M61.6 67.4l1.4 .8M220.9 60.1l-2.8-1.6-84.7 48.9M223.8 65v3.2l-24.1 14M342.3 76.5l-.1 .4"/>
<path d="M344.2 78.5v.3M382.7 78.9v.3M28.4 89l1.3 .8M30.5 85.3l1.4 .8M185.6 90.3l-41.7 24.1M191.3 82.2l-5.7 3.2M338.9 94.8v.4M69.2 111.5l-.7 .4M135.4 114.4l-2.5 1.5M201 117.3l-1.8 1.1M233.7 105l-.7 .4M294.5 108.2l-2.1 1.3"/>
<path d="M74.8 139.7l-1.4-.8-54.8 31.6M82.6 132.4v1.2M185.6 126.2l-11.3 6.6M186.5 132.2l-9.4 5.5M191.3 125.4l-5.7 3.3M195.5 132.8l-5.7 3.2M206.1 120.9l-6.4 3.7M28.4 149.4l1.3 .8M57.2 154.8l-20.9 12.1M60 150.7l-2.8 1.7M76.3 142.2v1.6l-12.1 6.9M112 149.3v1.2"/>
<path d="M229.4 158.1l2.9 1.6M229.4 152.4l-5.6 3.2M233.7 150.7l2.8 1.7M29.2 170.9l-7.7 4.5M32.1 166.9l-2.9 1.6M57.2 172.8l-5.7 3.2M57.6 175.8l-4.7 2.7M60 172.4l-2.8 1.6M62.1 176l-2.8 1.7M64.9 168.3l-.9 .6M67.4 170.1l-3.2 1.9M81.2 162.2l-.4 .1"/>
<path d="M111.6 163.8l-1 .6M118.1 160.1l-1.4 .9M328.6 179.8h2M338.9 167.2l-.1 .4M341.9 170.1l-.1 .5M385.9 170.5l-.1 .4M32.1 188.5l-2.9 1.6M34.2 192.2l-2.8 1.6M79.1 188.7l1.4 .8M79.1 185.8l-2.8 1.7M81.2 185l1.4 .8M120.3 190.6l-1.4 .8"/>
<path d="M124.5 195.3l-1.4 .8M125.4 195.8l-1.4 .8M125.7 187.9l-1.4 .8M173.6 184.6l-5.7 3.3M176.4 188.7l2.8 1.6M322.9 199.5h1.5M322.9 185.3h1.5M323.5 182.8v1.5M330.4 191h.2M333 186.1l65.5 .6M335 188.5l63.9 .6M340.9 197.9l43.5 .3"/>
<path d="M341.1 193.1l43.4 .4M398.9 186h1.5M398.9 184.8h1.6M402.4 189.1v2M402.5 186.7h.1M402.5 186.3v.4M51.1 202l-2.8 1.6M52.6 204l1.4 .8M327.7 213.4h1.9M329.9 218.5h.3M398.9 200.2h1.5M327.6 222.8h2"/>
<path d="M384.5 225.2l-.1 .4"/>
</g>
<g fill="#000">
<circle cx="76.7" cy="30" r=".18"/>
<circle cx="78.4" cy="34" r=".18"/>
<circle cx="81.2" cy="35.6" r=".18"/>
<circle cx="82.2" cy="58.7" r=".18"/>
<circle cx="228" cy="51.3" r=".18"/>
<circle cx="402" cy="44.4" r=".18"/>
<circle cx="402" cy="45.9" r=".18"/>
<circle cx="402.3" cy="55.5" r=".18"/>
<circle cx="402.3" cy="55.3" r=".18"/>
<circle cx="402.3" cy="57.8" r=".18"/>
<circle cx="402.3" cy="58" r=".18"/>
<circle cx="402.4" cy="58.7" r=".18"/>
<circle cx="402.4" cy="53.8" r=".18"/>
<circle cx="402.4" cy="43.9" r=".18"/>
<circle cx="402.5" cy="53.5" r=".18"/>
<circle cx="402.5" cy="41.3" r=".18"/>
<circle cx="402.5" cy="43.3" r=".18"/>
<circle cx="402.6" cy="54.7" r=".18"/>
<circle cx="76.7" cy="82.3" r=".18"/>
<circle cx="76.7" cy="80.6" r=".18"/>
<circle cx="78.4" cy="84.7" r=".18"/>
<circle cx="205.4" cy="85.4" r=".18"/>
<circle cx="326.3" cy="80.8" r=".18"/>
<circle cx="338.6" cy="87.9" r=".18"/>
<circle cx="402.2" cy="86.4" r=".18"/>
<circle cx="402.2" cy="81.5" r=".18"/>
<circle cx="324.6" cy="118.2" r=".18"/>
<circle cx="324.6" cy="115" r=".18"/>
<circle cx="324.7" cy="118.1" r=".18"/>
<circle cx="324.7" cy="115.5" r=".18"/>
<circle cx="329.3" cy="118.4" r=".18"/>
<circle cx="398" cy="114.6" r=".18"/>
<circle cx="402.2" cy="118.6" r=".18"/>
<circle cx="402.2" cy="118.4" r=".18"/>
<circle cx="402.2" cy="116" r=".18"/>
<circle cx="402.2" cy="116.2" r=".18"/>
<circle cx="402.3" cy="119.3" r=".18"/>
<circle cx="402.3" cy="114.4" r=".18"/>
<circle cx="402.4" cy="114.4" r=".18"/>
<circle cx="402.5" cy="115.4" r=".18"/>
<circle cx="402.5" cy="118.4" r=".18"/>
<circle cx="76.7" cy="131.2" r=".18"/>
<circle cx="76.7" cy="133" r=".18"/>
<circle cx="78.4" cy="135.3" r=".18"/>
<circle cx="96.7" cy="159.3" r=".18"/>
<circle cx="97.7" cy="160.4" r=".18"/>
<circle cx="98.8" cy="161.8" r=".18"/>
<circle cx="397.9" cy="175.3" r=".18"/>
<circle cx="402.2" cy="176.8" r=".18"/>
<circle cx="402.2" cy="179.2" r=".18"/>
<circle cx="402.2" cy="179.1" r=".18"/>
<circle cx="402.2" cy="176.6" r=".18"/>
<circle cx="402.3" cy="180" r=".18"/>
<circle cx="402.3" cy="175" r=".18"/>
<circle cx="402.3" cy="175.1" r=".18"/>
<circle cx="402.5" cy="179" r=".18"/>
<circle cx="402.5" cy="176" r=".18"/>
<circle cx="402.5" cy="174.8" r=".18"/>
<circle cx="323" cy="182.8" r=".18"/>
<circle cx="401.6" cy="194.6" r=".18"/>
<circle cx="402.4" cy="180.2" r=".18"/>
<circle cx="385.2" cy="208.7" r=".18"/>
<circle cx="400.4" cy="201" r=".18"/>
<circle cx="329.9" cy="228.7" r=".18"/>
</g>
<g fill="none" stroke="#000" stroke-width=".71">
<path d="M10.1 9.9h400v277.1h-400zM70.1 6.5v3.4M140.1 6.5v3.4M207.2 5h5.8l-2.9 4.9zM210.1 0v9.9M280.1 6.5v3.4M350.1 6.5v3.4M6.7 74.2h3.4M410.1 74.2h3.5M.1 148.5h10M5.1 145.6l5 2.9-5 2.9zM410.1 148.5h10"/>
<path d="M410.1 148.5l5-2.9v5.8zM6.7 222.7h3.4M410.1 222.7h3.5M70.1 287v3.4M140.1 287v3.4M210.1 287v10M210.1 287l2.9 5h-5.8zM280.1 287v3.4M350.1 287v3.4"/>
</g>
<g fill="none" stroke="#000" stroke-width=".51">
<path d="M269.8 249.5h40.3M270.1 242h140v45h-140zM270.1 257h140M303.2 257v16M310.1 242v15M350.1 257v30M390.1 257v12M270.1 265h33.1M270.1 273h80M350.1 269h60M350.1 263h60M350.1 280.5h60"/>
<path d="M370.1 280.5v6.5M390.1 280.5v6.5"/>
</g>
<g fill="none" stroke="#000" stroke-width=".24">
<path d="M185.6 128.7v71.3M135.4 148.9v80.1M183.8 198l1.8-.6-1.8 1.4zM185.6 197.4l-50.2 29M135.4 226.4l1.7-1.4v.8z"/>
<circle cx="70.4" cy="171" r="42.8"/>
</g>
<path d="M183.8 198l1.8-.6-1.8 1.4zM135.4 226.4l1.7-1.4v.8z" fill="#000"/>
<text font-size="7.9" x="151.5" y="44.2">A ( 1 : 1 )</text>
<text font-size="7.2" x="102.9" y="206.5">A</text>
<g font-size="4.7">
<text x="304.6" y="260.8">Plano Fabricación</text>
<text x="304.6" y="266.2">Conjunto Soldado</text>
<text x="304.6" y="271.6">Soporte Motor</text>
</g>
<g font-size="4.2">
<text x="34" y="9.6">6</text>
<text x="104" y="9.6">5</text>
<text x="174" y="9.6">4</text>
<text x="244" y="9.6">3</text>
<text x="314" y="9.6">2</text>
<text x="384" y="9.6">1</text>
<text x="6.8" y="38.7">D</text>
<text x="410.6" y="38.7">D</text>
<text x="7" y="112.9">C</text>
<text x="410.8" y="112.9">C</text>
<text x="7" y="187.1">B</text>
<text x="410.8" y="187.1">B</text>
<text x="7" y="261.4">A</text>
<text x="410.8" y="261.4">A</text>
<text x="34" y="290.4">6</text>
<text x="104" y="290.4">5</text>
<text x="174" y="290.4">4</text>
<text x="244" y="290.4">3</text>
<text x="314" y="290.4">2</text>
<text x="384" y="290.4">1</text>
</g>
<g font-size="3.9">
<text x="358.5" y="275">CD-IND-30-CSSM-02-MET01</text>
<text x="358.5" y="279.4">2496</text>
</g>
<g font-size="3.1">
<text x="312.7" y="246.8">Tolerancias para dimensiones lineales y angulares sin indicación individual</text>
<text x="312.7" y="250.4">de tolerancia, según ISO 2768-1:1989</text>
<text x="312.7" y="254">Zonas de rugosidad no especificada, Ra 3.2</text>
<text x="377.7" y="285.6">A3</text>
<text x="397" y="285.9">3 /6</text>
</g>
<g font-size="2.4">
<text x="271.2" y="244.4">MATERIAL:</text>
<text x="271.3" y="252">ACABADO SUPERFICIAL:</text>
<text x="271.4" y="247.9">Steel, Mild</text>
<text x="271.3" y="254.6">Negro satinado liso</text>
<text x="271.2" y="259.7">SCALE:</text>
<text x="350.6" y="260.8">DRAWN: Sergio Torremocha</text>
<text x="391.2" y="260.6">02/03/2015</text>
<text x="350.6" y="267">CHECKED:</text>
<text x="350.6" y="271.4">DWG NO:</text>
<text x="350.8" y="276.9">Id. Ref:</text>
<text x="350.8" y="282.8">REV</text>
<text x="371.2" y="282.9">SIZE</text>
<text x="390.9" y="282.9">SHEET</text>
</g>
</svg>
